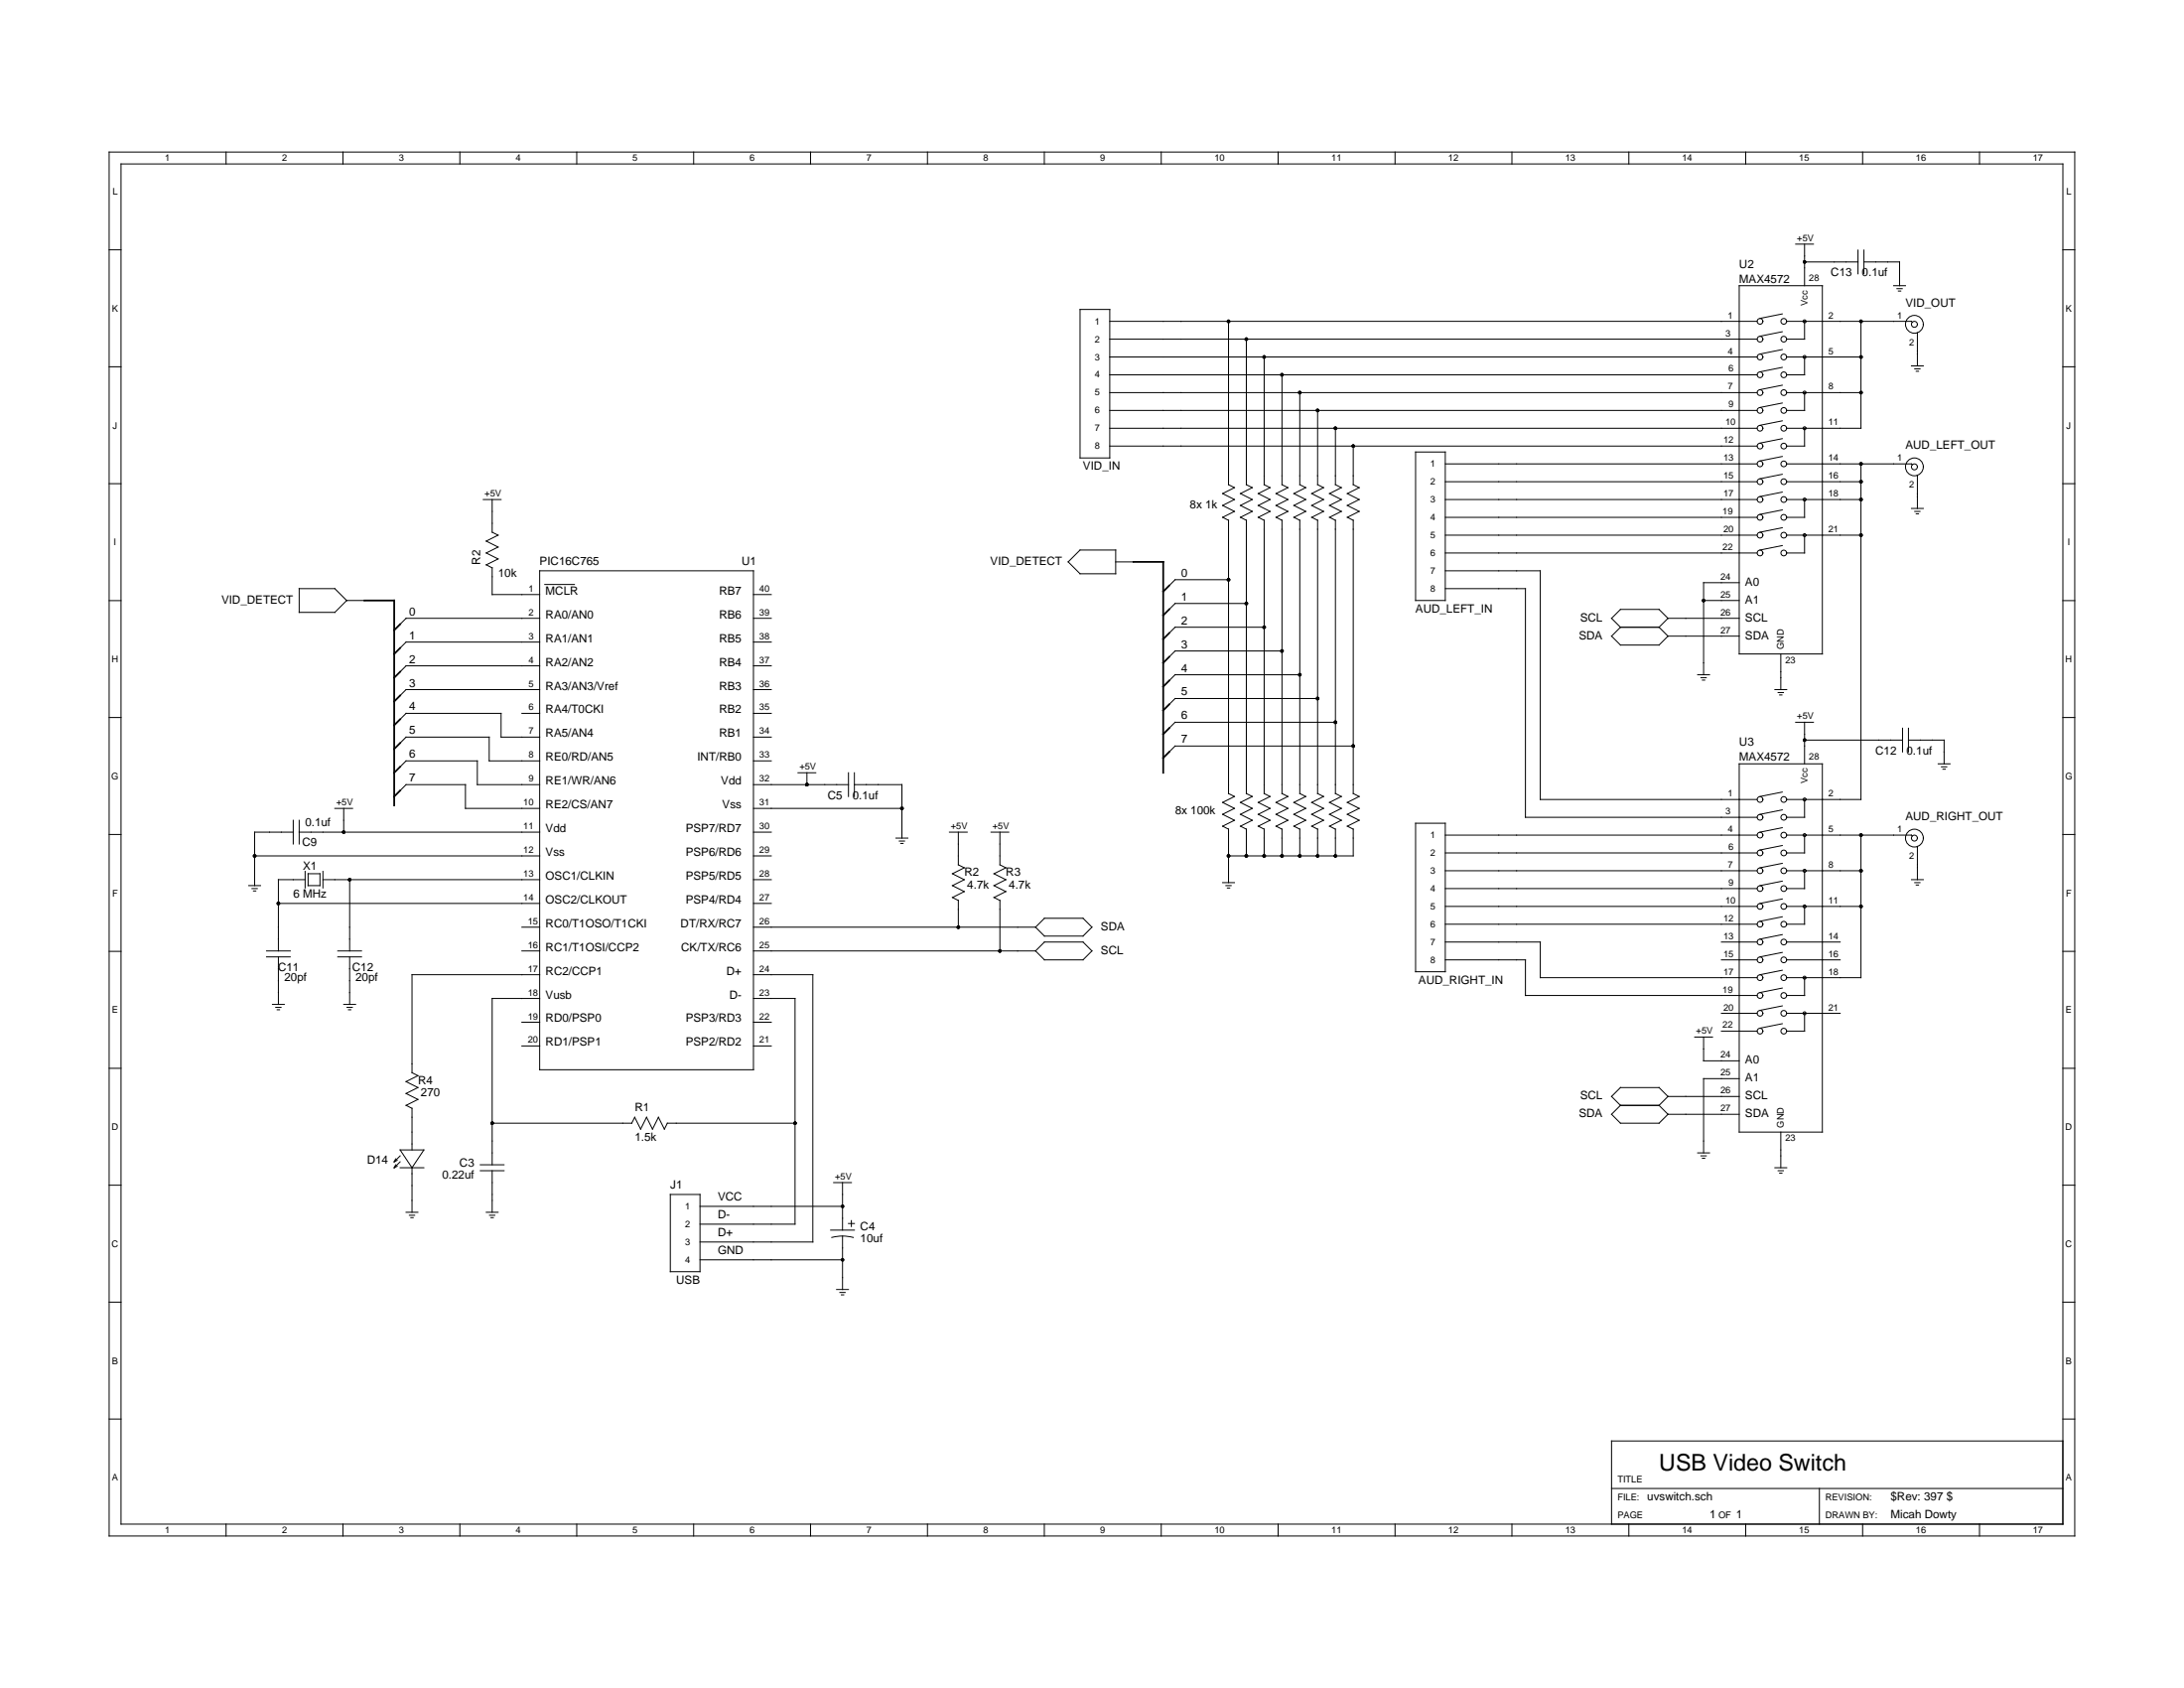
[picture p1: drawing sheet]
<svg xmlns="http://www.w3.org/2000/svg" width="279mm" height="216mm" viewBox="0 0 279 216" stroke-linecap="round" stroke-linejoin="round" font-family="sans-serif">
<g fill="none" stroke="#000" stroke-width=".13">
<path d="M14 19.4h251.4v177.1h-251.4zM28.9 19.4v1.6M43.9 19.4v1.6M58.8 19.4v1.6M73.8 19.4v1.6M88.7 19.4v1.6M103.7 19.4v1.6M118.6 19.4v1.6M133.6 19.4v1.6M148.6 19.4v1.6M163.5 19.4v1.6M178.5 19.4v1.6"/>
<path d="M193.4 19.4v1.6M208.4 19.4v1.6M223.3 19.4v1.6M238.3 19.4v1.6M253.2 19.4v1.6M14 32h1.5M15.5 21h248.4v173.9h-248.4zM138.2 39.6h3.8v19h-3.8zM222.5 36.5h10.6v47.1h-10.6zM229.7 31.2h2.3M230.9 31.2v5.3M230.9 33.5h6.8"/>
<path d="M237.7 32v3M238.5 33.5h4.5v3M238.5 32v3M242.3 36.5h1.5M242.7 36.9h.7M242.9 37.2h.3M263.9 32h1.5M14 46.9h1.5M142 41.1h82.8M142 43.4h82.8M142 47.9h82.8M142 45.7h82.8"/>
<path d="M142 52.5h82.8M142 50.2h82.8M142 57.1h82.8M142 54.8h82.8M157.2 41.1v20.9l.7 .4-1.5 .7 1.5 .8-1.5 .8 1.5 .7-1.5 .8 .8 .3v35l.7 .4-1.5 .7 1.5 .8-1.5 .8 1.5 .7-1.5 .8 .8 .4v6.8M159.4 43.4v18.6l.8 .4-1.5 .7 1.5 .8-1.5 .8 1.5 .7-1.5 .8 .7 .3v35l.8 .4-1.5 .7 1.5 .8-1.5 .8 1.5 .7-1.5 .8 .7 .4v3.4M161.7 45.7v16.3l.8 .4-1.5 .7 1.5 .8-1.5 .8 1.5 .7-1.5 .8 .7 .3v35l.8 .4-1.5 .7 1.5 .8-1.5 .8 1.5 .7-1.5 .8 .7 .4v3.4M164 47.9v14.1l.8 .4-1.6 .7 1.6 .8-1.6 .8 1.6 .7-1.6 .8 .8 .3v35l.8 .4-1.6 .7 1.6 .8-1.6 .8 1.6 .7-1.6 .8 .8 .4v3.4M166.3 50.2v11.8l.7 .4-1.5 .7 1.5 .8-1.5 .8 1.5 .7-1.5 .8 .8 .3v35l.7 .4-1.5 .7 1.5 .8-1.5 .8 1.5 .7-1.5 .8 .8 .4v3.4M168.6 52.5v9.5l.7 .4-1.5 .7 1.5 .8-1.5 .8 1.5 .7-1.5 .8 .8 .3v35l.7 .4-1.5 .7 1.5 .8-1.5 .8 1.5 .7-1.5 .8 .8 .4v3.4M170.8 54.8v7.2l.8 .4-1.5 .7 1.5 .8-1.5 .8 1.5 .7-1.5 .8 .7 .3v35l.8 .4-1.5 .7 1.5 .8-1.5 .8 1.5 .7-1.5 .8 .7 .4v3.4M173.1 57.1v4.9l.8 .4-1.5 .7 1.5 .8-1.5 .8 1.5 .7-1.5 .8 .7 .3v35l.8 .4-1.5 .7 1.5 .8-1.5 .8 1.5 .7-1.5 .8 .7 .3v3.5h-15.9"/>
<path d="M181.1 57.8h3.8v19h-3.8zM184.9 59.3h39.9M228 40.2l-2.8 .5M228 42.4l-2.8 .6M228 44.7l-2.8 .6M228 47l-2.8 .6M228 49.3l-2.8 .5M228 51.5l-2.8 .6M228 53.8l-2.8 .6M228 56.1l-2.8 .6M228 58.4l-2.8 .6M228.6 41.1h15.9l.1 .1"/>
<path d="M228.6 45.7h9.5M228.6 50.2h9.5M228.6 59.3h15.9l.1 .1M230.9 41.1v2.3h-2.3M230.9 45.7v2.2h-2.3M230.9 50.2v2.3h-2.3M230.9 54.8v2.3h-2.3M238.1 41.1v13.7h-9.5M238.1 59.3v43h-9.5M244.5 46.8h1.6M244.9 47.2h.7M245.1 47.5h.3"/>
<path d="M245.3 42.6v4.2M263.9 46.9h1.5M14 76.8h1.5M14 61.9h1.5M38.3 75.3h4.5l1.6 1.5-1.6 1.5h-4.5zM44.4 76.8h2.2M61.8 63.9h2.3M62.2 72.2l.8 .4M63 63.9v4.2l.7 .4-1.5 .7 1.5 .8-1.5 .7 1.5 .8-1.5 .7M63 72.6v3.4h6M69 73h27.4v63.8h-27.4zM69 79.1h-17.1l-.7 .7"/>
<path d="M69.7 74.8h3.8M96.4 76h2.3M96.4 79.1h2.3M136.7 71.9l1.5-1.6h4.5v3.1h-4.5zM142.7 71.9h2.3M157.2 74.1h-6.9l-.7 .8M159.4 77.2h-9.1l-.7 .7M184.9 63.9h39.9M184.9 73h12.2v29.3h27.7M184.9 68.5h39.9M184.9 66.2h39.9M184.9 70.7h39.9"/>
<path d="M184.9 61.6h39.9M184.9 75.3h10.3v29.2h29.6M213.4 79.1h9.1M213.4 79.1l-1.2 1.1M213.4 79.1l-1.2-1.2h-4.9l-1.1 1.2 1.1 1.1M217.9 76.8h4.6M222.5 74.5h-4.6v11.8M228 62.9l-2.8 .6M228 65.2l-2.8 .6M228 67.5l-2.8 .6M228 69.8l-2.8 .5M228 60.7l-2.8 .5"/>
<path d="M228.6 63.9h9.5M228.6 68.5h9.5M228.6 61.6h9.5M230.9 63.9v2.3h-2.3M230.9 68.5v2.2h-2.3M244.5 65h1.6M244.9 65.4h.7M245.1 65.7h.3M245.3 60.8v4.2M263.9 76.8h1.5M263.9 61.9h1.5M14 91.8h1.5"/>
<path d="M51.2 98.1l.7-.8h9.2v3.1h7.9M51.2 92l.7-.8h12.2v3.1h4.9M51.2 95l.7-.7h10.7v3h6.4M66.8 91.2h2.2M69 82.1h-17.1l-.7 .8M69 85.2h-17.1l-.7 .7M69 88.2h-17.1l-.7 .8M96.4 82.1h2.3M96.4 85.2h2.3M96.4 88.2h2.3M96.4 91.2h2.3M96.4 94.3h2.3"/>
<path d="M96.4 97.3h2.3M102.1 98.8h2.3M103.2 98.8v1.6M108.5 98.8v3.1M109.3 98.8v3.1M161.7 80.2h-11.4l-.7 .8M164 83.3h-13.7l-.7 .7M166.3 86.3h-16l-.7 .8M168.6 89.3h-18.3l-.7 .8M170.8 92.4h-20.5l-.7 .7M173.1 95.4h-22.8l-.7 .8M207.3 80.2h4.9"/>
<path d="M207.3 80.2l-1.1 1.2 1.1 1.1h4.9l1.2-1.1M212.2 80.2l1.2 1.2M213.4 81.4h9.1M217.2 86.3h1.5M217.6 86.7h.7M217.8 87h.3M222.5 97.7h10.6v47.1h-10.6zM227.1 88.2h1.5M227.5 88.6h.7M227.7 88.9h.3M227.8 83.6v4.6M229.7 92.4h2.3"/>
<path d="M230.9 92.4v5.3M230.9 94.7h12.5M243.4 93.1v3.1M244.2 94.7h4.5v3M244.2 93.1v3.1M248 97.7h1.5M248.4 98.1h.7M248.6 98.4h.3M263.9 91.8h1.5M14 106.7h1.5M31.8 113.3h1.5M32.2 113.7h.7"/>
<path d="M32.4 114h.3M32.6 109.5h36.4M35.6 115.6h33.4M37.5 106.4h-4.9v6.9M37.5 104.9v3.1M38.3 106.4h30.7M38.3 104.9v3.1M39 112.5h-3.4v9.1M39 111.4v2.2M39.4 111.8h1.5v1.5h-1.5zM41.3 112.5h27.7M41.3 111.4v2.2"/>
<path d="M42.8 103.4h2.3M44 103.4v3M44.7 112.5v9.1M51.2 101.1l.7-.7h7.6v3h9.5M66.8 118.6h2.2M96.4 100.4h12.1M96.4 103.4h19M96.4 106.4h2.3M96.4 109.5h2.3M96.4 112.5h2.3M96.4 115.6h2.3M96.4 118.6h36.1"/>
<path d="M109.3 100.4h6.1v6.8M114.6 107.2h1.5M115 107.6h.7M115.2 107.9h.3M121.5 106.4h2.2M122.6 106.4v4.2l.8 .4-1.6 .8 1.6 .7-1.6 .8 1.6 .7-1.6 .8 .8 .4v3.4M126.8 106.4h2.3M127.9 106.4v4.2l.8 .4-1.5 .8 1.5 .7-1.5 .8 1.5 .7-1.5 .8 .7 .4v6.4M133.6 117.5h5l1.1 1.1-1.1 1.1h-5l-1.1-1.1zM156.4 112.9h1.5M156.8 113.3h.7M157 113.6h.3"/>
<path d="M181.1 105.3h3.8v19h-3.8zM184.9 113.7h39.9M184.9 109.1h39.9M184.9 106.8h39.9M184.9 111.4h39.9M184.9 118.2h39.9M184.9 115.9h39.9M228 101.3l-2.8 .6M228 103.6l-2.8 .6M228 105.9l-2.8 .5M228 108.1l-2.8 .6M228 110.4l-2.8 .6"/>
<path d="M228 112.7l-2.8 .6M228 115l-2.8 .6M228 117.3l-2.8 .5M228 119.5l-2.8 .6M228.6 106.8h15.9l.1 .1M228.6 111.4h9.5M228.6 115.9h9.5M230.9 111.4v2.3h-2.3M230.9 102.3v2.2h-2.3M230.9 106.8v2.3h-2.3M230.9 115.9v2.3h-2.3M238.1 106.8v18.2h-9.5"/>
<path d="M244.5 112.5h1.6M244.9 112.9h.7M245.1 113.2h.3M245.3 108.3v4.2M263.9 106.7h1.5M14 136.6h1.5M14 121.7h1.5M34.1 121.6h3M34.1 122.4h3M34.9 128.5h1.5M35.3 128.8h.7M35.5 129.2h.3"/>
<path d="M35.6 122.4v6.1M43.2 121.6h3.1M43.2 122.4h3.1M44 128.5h1.5M44.4 128.8h.7M44.6 129.2h.3M44.7 122.4v6.1M66.8 121.6h2.2M66.8 130.7h2.2M66.8 133.8h2.2M69 124.7h-16.3v12.5l.8 .4-1.6 .7 1.6 .8-1.6 .8 1.6 .7-1.6 .8 .8 .4M69 127.7h-6v21.3"/>
<path d="M96.4 124.7h7.6v34.2h-14.4M96.4 127.7h5.3v28.9h-12.1M96.4 121.6h36.1M96.4 130.7h2.3M96.4 133.8h2.3M132.5 121.6l1.1-1.1h5l1.1 1.1-1.1 1.2h-5zM184.9 120.5h12.2v4.5h27.7M184.9 122.8h10.3v4.5h29.6M216.8 132.6h2.3M217.9 132.6v3.1h4.6M220.2 129.6h4.6M220.2 120.5h4.6"/>
<path d="M220.2 131.9h4.6M220.2 122.8h4.6M222.5 138h-4.6v9.5M228 124.1l-2.8 .6M228 126.4l-2.8 .5M228 128.7l-2.8 .5M228 130.9l-2.8 .6M228 121.8l-2.8 .6M228.6 129.6h6.8M228.6 120.5h6.8M228.6 122.8h6.8M230.9 125v2.3h-2.3"/>
<path d="M230.9 129.6v2.3h-2.3M263.9 136.6h1.5M263.9 121.7h1.5M14 151.6h1.5M50.6 149l-.2 .4M50.6 148.2l-.2 .4M50.8 149.2l-.4 .2M50.8 148.4l-.4 .2M51.2 149.4h3M51.2 147.1h3l-1.5 2.3zM51.2 147.8l-.8 .8M51.2 148.6l-.8 .8"/>
<path d="M51.9 155.1h1.6M52.4 155.4h.6M52.6 155.7h.3M52.7 141.7v5.4M52.7 149.4v5.7M61.4 149.7h3.1M61.4 149h3.1M62.2 155.1h1.5M62.6 155.4h.7M62.8 155.7h.3M63 149.7v5.4M63 143.7h17.8"/>
<path d="M81.2 142.9l.8 1.5 .7-1.5 .8 1.5 .7-1.5 .8 1.5 .4-.7h16.3M81.2 142.9l-.4 .8M85.8 152.8h3.8v9.9h-3.8zM89.6 154.3h18.2M106.3 157.3h3M106.4 158.3a5.3 5.3 0 0 1 2.8 0M106.6 151.3h2.3M107.8 151.3v6M107.8 158.1v6.8M108.5 156.5h.8M108.9 156.1v.8M207.3 141.4l-1.1 1.1 1.1 1.2h4.9l1.2-1.2"/>
<path d="M207.3 141.4h4.9M212.2 141.4l1.2 1.1M213.4 140.2h9.1M213.4 142.5h9.1M213.4 140.2l-1.2 1.2M213.4 140.2l-1.2-1.1h-4.9l-1.1 1.1 1.1 1.2M217.2 147.5h1.5M217.6 147.8h.7M217.8 148.1h.3M227.1 149.4h1.5M227.5 149.7h.7M227.7 150h.3"/>
<path d="M227.8 144.8v4.6M263.9 151.6h1.5M14 166.5h1.5M89.6 161.1h18.2M107 164.9h1.5M107.4 165.3h.7M107.6 165.6h.3M263.9 166.5h1.5M14 181.5h1.5M28.9 194.9v1.6M43.9 194.9v1.6M58.8 194.9v1.6"/>
<path d="M73.8 194.9v1.6M88.7 194.9v1.6M103.7 194.9v1.6M118.6 194.9v1.6M133.6 194.9v1.6M148.6 194.9v1.6M163.5 194.9v1.6M178.5 194.9v1.6M193.4 194.9v1.6M206.2 190.4h57.7M208.4 194.9v1.6M223.3 194.9v1.6"/>
<path d="M232.8 190.4v4.5M238.3 194.9v1.6M253.2 194.9v1.6M263.9 184.3h-57.7v10.6M263.9 181.5h1.5"/>
<circle cx="225.2" cy="43.4" r=".36"/>
<circle cx="225.2" cy="54.8" r=".36"/>
<circle cx="225.2" cy="59.3" r=".36"/>
<circle cx="225.2" cy="52.5" r=".36"/>
<circle cx="225.2" cy="57.1" r=".36"/>
<circle cx="225.2" cy="50.2" r=".36"/>
<circle cx="225.2" cy="47.9" r=".36"/>
<circle cx="225.2" cy="41.1" r=".36"/>
<circle cx="225.2" cy="45.7" r=".36"/>
<circle cx="228.2" cy="54.8" r=".36"/>
<circle cx="228.2" cy="43.4" r=".36"/>
<circle cx="228.2" cy="59.3" r=".36"/>
<circle cx="228.2" cy="52.5" r=".36"/>
<circle cx="228.2" cy="57.1" r=".36"/>
<circle cx="228.2" cy="47.9" r=".36"/>
<circle cx="228.2" cy="50.2" r=".36"/>
<circle cx="228.2" cy="41.1" r=".36"/>
<circle cx="228.2" cy="45.7" r=".36"/>
<circle cx="230.9" cy="41.1" r=".19"/>
<circle cx="230.9" cy="50.2" r=".19"/>
<circle cx="230.9" cy="45.7" r=".19"/>
<circle cx="230.9" cy="54.8" r=".19"/>
<circle cx="244.9" cy="59.7" r="1.14"/>
<circle cx="244.9" cy="41.5" r="1.14"/>
<circle cx="244.9" cy="41.5" r=".38"/>
<circle cx="244.9" cy="59.7" r=".38"/>
<circle cx="225.2" cy="70.7" r=".36"/>
<circle cx="225.2" cy="63.9" r=".36"/>
<circle cx="225.2" cy="68.5" r=".36"/>
<circle cx="225.2" cy="66.2" r=".36"/>
<circle cx="225.2" cy="61.6" r=".36"/>
<circle cx="228.2" cy="70.7" r=".36"/>
<circle cx="228.2" cy="63.9" r=".36"/>
<circle cx="228.2" cy="68.5" r=".36"/>
<circle cx="228.2" cy="66.2" r=".36"/>
<circle cx="228.2" cy="61.6" r=".36"/>
<circle cx="230.9" cy="68.5" r=".19"/>
<circle cx="230.9" cy="63.9" r=".19"/>
<circle cx="225.2" cy="115.9" r=".36"/>
<circle cx="225.2" cy="104.5" r=".36"/>
<circle cx="225.2" cy="111.4" r=".36"/>
<circle cx="225.2" cy="102.3" r=".36"/>
<circle cx="225.2" cy="106.8" r=".36"/>
<circle cx="225.2" cy="109.1" r=".36"/>
<circle cx="225.2" cy="118.2" r=".36"/>
<circle cx="225.2" cy="113.7" r=".36"/>
<circle cx="228.2" cy="115.9" r=".36"/>
<circle cx="228.2" cy="104.5" r=".36"/>
<circle cx="228.2" cy="111.4" r=".36"/>
<circle cx="228.2" cy="102.3" r=".36"/>
<circle cx="228.2" cy="106.8" r=".36"/>
<circle cx="228.2" cy="109.1" r=".36"/>
<circle cx="228.2" cy="118.2" r=".36"/>
<circle cx="228.2" cy="113.7" r=".36"/>
<circle cx="230.9" cy="106.8" r=".19"/>
<circle cx="230.9" cy="102.3" r=".19"/>
<circle cx="230.9" cy="111.4" r=".19"/>
<circle cx="230.9" cy="115.9" r=".19"/>
<circle cx="244.9" cy="107.2" r="1.14"/>
<circle cx="244.9" cy="107.2" r=".38"/>
<circle cx="225.2" cy="131.9" r=".36"/>
<circle cx="225.2" cy="120.5" r=".36"/>
<circle cx="225.2" cy="127.3" r=".36"/>
<circle cx="225.2" cy="122.8" r=".36"/>
<circle cx="225.2" cy="125" r=".36"/>
<circle cx="225.2" cy="129.6" r=".36"/>
<circle cx="228.2" cy="131.9" r=".36"/>
<circle cx="228.2" cy="120.5" r=".36"/>
<circle cx="228.2" cy="127.3" r=".36"/>
<circle cx="228.2" cy="122.8" r=".36"/>
<circle cx="228.2" cy="125" r=".36"/>
<circle cx="228.2" cy="129.6" r=".36"/>
<circle cx="230.9" cy="129.6" r=".19"/>
<circle cx="230.9" cy="125" r=".19"/>
</g>
<g fill="#000">
<circle cx="230.9" cy="33.5" r=".23"/>
<circle cx="157.2" cy="41.1" r=".23"/>
<circle cx="159.4" cy="43.4" r=".23"/>
<circle cx="161.7" cy="45.7" r=".23"/>
<circle cx="164" cy="47.9" r=".23"/>
<circle cx="166.3" cy="50.2" r=".23"/>
<circle cx="168.6" cy="52.5" r=".23"/>
<circle cx="170.8" cy="54.8" r=".23"/>
<circle cx="173.1" cy="57.1" r=".23"/>
<circle cx="238.1" cy="45.7" r=".23"/>
<circle cx="238.1" cy="59.3" r=".23"/>
<circle cx="238.1" cy="50.2" r=".23"/>
<circle cx="238.1" cy="41.1" r=".23"/>
<circle cx="157.2" cy="74.1" r=".23"/>
<circle cx="159.4" cy="77.2" r=".23"/>
<circle cx="217.9" cy="76.8" r=".23"/>
<circle cx="238.1" cy="68.5" r=".23"/>
<circle cx="238.1" cy="63.9" r=".23"/>
<circle cx="238.1" cy="61.6" r=".23"/>
<circle cx="161.7" cy="80.2" r=".23"/>
<circle cx="164" cy="83.3" r=".23"/>
<circle cx="166.3" cy="86.3" r=".23"/>
<circle cx="168.6" cy="89.3" r=".23"/>
<circle cx="170.8" cy="92.4" r=".23"/>
<circle cx="173.1" cy="95.4" r=".23"/>
<circle cx="230.9" cy="94.7" r=".23"/>
<circle cx="32.6" cy="109.5" r=".23"/>
<circle cx="35.6" cy="115.6" r=".23"/>
<circle cx="44" cy="106.4" r=".23"/>
<circle cx="44.7" cy="112.5" r=".23"/>
<circle cx="103.2" cy="100.4" r=".23"/>
<circle cx="115.4" cy="103.4" r=".23"/>
<circle cx="122.6" cy="118.6" r=".23"/>
<circle cx="157.2" cy="109.5" r=".23"/>
<circle cx="159.4" cy="109.5" r=".23"/>
<circle cx="161.7" cy="109.5" r=".23"/>
<circle cx="164" cy="109.5" r=".23"/>
<circle cx="166.3" cy="109.5" r=".23"/>
<circle cx="168.6" cy="109.5" r=".23"/>
<circle cx="170.8" cy="109.5" r=".23"/>
<circle cx="238.1" cy="115.9" r=".23"/>
<circle cx="238.1" cy="111.4" r=".23"/>
<circle cx="238.1" cy="106.8" r=".23"/>
<circle cx="127.9" cy="121.6" r=".23"/>
<circle cx="63" cy="143.7" r=".23"/>
<circle cx="101.7" cy="143.7" r=".23"/>
<circle cx="107.8" cy="154.3" r=".23"/>
<circle cx="107.8" cy="161.1" r=".23"/>
</g>
<g fill="none" stroke="#000" stroke-width=".23">
<path d="M46.6 76.8h3.8v26.2M51.2 79.8l-.8 .8M145 71.9h3.8v26.9M149.6 74.9l-.8 .8M149.6 77.9l-.8 .8M51.2 82.9l-.8 .7M51.2 85.9l-.8 .8M51.2 89l-.8 .7M51.2 92l-.8 .8M51.2 95l-.8 .8M51.2 98.1l-.8 .7M149.6 81l-.8 .7"/>
<path d="M149.6 84l-.8 .8M149.6 87.1l-.8 .7M149.6 90.1l-.8 .8M149.6 93.1l-.8 .8M149.6 96.2l-.8 .7M51.2 101.1l-.8 .8"/>
</g>
<text font-size="3" x="212.2" y="188.1">USB Video Switch</text>
<g font-size="1.5">
<text x="222.5" y="34.3">U2</text>
<text x="234.2" y="35.3">C13</text>
<text x="238.2" y="35.3">0.1uf</text>
<text x="222.5" y="36.2">MAX4572</text>
<text x="243.8" y="39.2">VID_OUT</text>
<text x="243.8" y="57.4">AUD_LEFT_OUT</text>
<text x="138.6" y="60.1">VID_IN</text>
<text x="152.2" y="65">8x 1k</text>
<text x="28.3" y="77.2">VID_DETECT</text>
<text x="61.4" y="72.2" transform="rotate(-90 61.4 72.2)">R2</text>
<text x="63.7" y="73.8">10k</text>
<text x="69" y="72.2">PIC16C765</text>
<text x="69.8" y="76">MCLR</text>
<text x="92" y="76">RB7</text>
<text x="94.9" y="72.2">U1</text>
<text x="126.7" y="72.2">VID_DETECT</text>
<text x="151.1" y="73.8">0</text>
<text x="151.1" y="76.8">1</text>
<text x="223.3" y="74.9">A0</text>
<text x="223.3" y="77.2">A1</text>
<text x="52.3" y="78.7">0</text>
<text x="52.3" y="81.7">1</text>
<text x="69.8" y="79.1">RA0/AN0</text>
<text x="69.8" y="82.1">RA1/AN1</text>
<text x="92" y="82.1">RB5</text>
<text x="92" y="79.1">RB6</text>
<text x="151.1" y="79.8">2</text>
<text x="151.1" y="82.9">3</text>
<text x="181.1" y="78.3">AUD_LEFT_IN</text>
<text x="202" y="81.7">SDA</text>
<text x="202.2" y="79.5">SCL</text>
<text x="223.3" y="79.5">SCL</text>
<text x="223.3" y="81.7">SDA</text>
<text x="52.3" y="84.8">2</text>
<text x="52.3" y="87.8">3</text>
<text x="69.8" y="85.2">RA2/AN2</text>
<text x="69.8" y="88.2">RA3/AN3/Vref</text>
<text x="92" y="88.2">RB3</text>
<text x="92" y="85.2">RB4</text>
<text x="151.1" y="85.9">4</text>
<text x="151.1" y="89">5</text>
<text x="52.3" y="90.9">4</text>
<text x="52.3" y="93.9">5</text>
<text x="69.8" y="91.2">RA4/T0CKI</text>
<text x="69.8" y="94.3">RA5/AN4</text>
<text x="92" y="94.3">RB1</text>
<text x="92" y="91.2">RB2</text>
<text x="151.1" y="92">6</text>
<text x="151.1" y="95">7</text>
<text x="222.5" y="95.4">U3</text>
<text x="52.3" y="96.9">6</text>
<text x="52.3" y="100">7</text>
<text x="69.8" y="97.3">RE0/RD/AN5</text>
<text x="69.8" y="100.4">RE1/WR/AN6</text>
<text x="89.2" y="97.3">INT/RB0</text>
<text x="92.2" y="100.4">Vdd</text>
<text x="222.5" y="97.3">MAX4572</text>
<text x="239.9" y="96.5">C12</text>
<text x="243.9" y="96.5">0.1uf</text>
<text x="39" y="105.7">0.1uf</text>
<text x="69.8" y="103.4">RE2/CS/AN7</text>
<text x="69.8" y="106.4">Vdd</text>
<text x="87.7" y="106.4">PSP7/RD7</text>
<text x="92.4" y="103.4">Vss</text>
<text x="105.9" y="102.2">C5</text>
<text x="109.1" y="102.2">0.1uf</text>
<text x="150.3" y="104.2">8x 100k</text>
<text x="243.8" y="104.9">AUD_RIGHT_OUT</text>
<text x="38.7" y="108.2">C9</text>
<text x="38.7" y="111.3">X1</text>
<text x="69.8" y="109.5">Vss</text>
<text x="69.8" y="112.5">OSC1/CLKIN</text>
<text x="87.7" y="112.5">PSP5/RD5</text>
<text x="87.7" y="109.5">PSP6/RD6</text>
<text x="123.4" y="112">R2</text>
<text x="123.7" y="113.7">4.7k</text>
<text x="128.7" y="112">R3</text>
<text x="129.1" y="113.7">4.7k</text>
<text x="37.5" y="114.8">6 MHz</text>
<text x="69.8" y="115.6">OSC2/CLKOUT</text>
<text x="69.8" y="118.6">RC0/T1OSO/T1CKI</text>
<text x="87.1" y="118.6">DT/RX/RC7</text>
<text x="87.7" y="115.6">PSP4/RD4</text>
<text x="140.8" y="119">SDA</text>
<text x="35.6" y="124.2">C11</text>
<text x="36.4" y="125.4">20pf</text>
<text x="45.1" y="124.2">C12</text>
<text x="45.5" y="125.4">20pf</text>
<text x="69.8" y="121.6">RC1/T1OSI/CCP2</text>
<text x="69.8" y="124.7">RC2/CCP1</text>
<text x="87.2" y="121.6">CK/TX/RC6</text>
<text x="92.9" y="124.7">D+</text>
<text x="140.8" y="122">SCL</text>
<text x="181.5" y="125.8">AUD_RIGHT_IN</text>
<text x="69.8" y="127.7">Vusb</text>
<text x="69.8" y="130.7">RD0/PSP0</text>
<text x="87.7" y="130.7">PSP3/RD3</text>
<text x="93.3" y="127.7">D-</text>
<text x="69.8" y="133.8">RD1/PSP1</text>
<text x="87.7" y="133.8">PSP2/RD2</text>
<text x="223.3" y="136.1">A0</text>
<text x="53.5" y="138.6">R4</text>
<text x="53.8" y="140.2">270</text>
<text x="81.2" y="142.1">R1</text>
<text x="202" y="142.9">SDA</text>
<text x="202.2" y="140.6">SCL</text>
<text x="223.3" y="138.3">A1</text>
<text x="223.3" y="140.6">SCL</text>
<text x="223.3" y="142.9">SDA</text>
<text x="47" y="148.9">D14</text>
<text x="58.8" y="149.3">C3</text>
<text x="81.2" y="145.9">1.5k</text>
<text x="56.6" y="150.8">0.22uf</text>
<text x="85.8" y="152">J1</text>
<text x="91.8" y="153.5">VCC</text>
<text x="91.8" y="155.8">D-</text>
<text x="91.8" y="160.4">GND</text>
<text x="91.8" y="158.1">D+</text>
<text x="110.1" y="157.3">C4</text>
<text x="110.1" y="158.9">10uf</text>
<text x="86.5" y="164.2">USB</text>
<text x="210.7" y="191.9">uvswitch.sch</text>
<text x="241.9" y="191.9">$Rev: 397 $</text>
<text x="218.7" y="194.2">1</text>
<text x="222.1" y="194.2">1</text>
<text x="241.9" y="194.2">Micah Dowty</text>
</g>
<g font-size="1.2">
<text x="21.1" y="20.6">1</text>
<text x="36.1" y="20.6">2</text>
<text x="51" y="20.6">3</text>
<text x="66" y="20.6">4</text>
<text x="80.9" y="20.6">5</text>
<text x="95.9" y="20.6">6</text>
<text x="110.8" y="20.6">7</text>
<text x="125.8" y="20.6">8</text>
<text x="140.7" y="20.6">9</text>
<text x="155.4" y="20.6">10</text>
<text x="170.3" y="20.6">11</text>
<text x="185.3" y="20.6">12</text>
<text x="200.2" y="20.6">13</text>
<text x="215.2" y="20.6">14</text>
<text x="230.1" y="20.6">15</text>
<text x="245.1" y="20.6">16</text>
<text x="260.1" y="20.6">17</text>
<text x="14.4" y="24.9">L</text>
<text x="264.3" y="24.9">L</text>
<text x="229.9" y="30.8">+5V</text>
<text x="231.4" y="36">28</text>
<text x="14.3" y="39.9">K</text>
<text x="140.1" y="41.5">1</text>
<text x="221" y="40.7">1</text>
<text x="231.2" y="39.1" transform="rotate(-90 231.2 39.1)">Vcc</text>
<text x="233.9" y="40.7">2</text>
<text x="242.7" y="40.7">1</text>
<text x="264.3" y="39.9">K</text>
<text x="140.1" y="43.8">2</text>
<text x="140.1" y="46">3</text>
<text x="220.7" y="43">3</text>
<text x="221" y="45.3">4</text>
<text x="221.1" y="47.6">6</text>
<text x="233.9" y="45.3">5</text>
<text x="244.3" y="44.1">2</text>
<text x="140.1" y="48.3">4</text>
<text x="140.1" y="52.9">6</text>
<text x="140.1" y="50.6">5</text>
<text x="221" y="49.8">7</text>
<text x="221.1" y="52.1">9</text>
<text x="233.9" y="49.8">8</text>
<text x="14.4" y="54.8">J</text>
<text x="140.1" y="57.4">8</text>
<text x="140.1" y="55.2">7</text>
<text x="183" y="59.7">1</text>
<text x="220.5" y="56.7">12</text>
<text x="220.5" y="59">13</text>
<text x="220.7" y="54.4">10</text>
<text x="233.9" y="54.4">11</text>
<text x="233.9" y="59">14</text>
<text x="242.7" y="59">1</text>
<text x="264.4" y="54.8">J</text>
<text x="62" y="63.5">+5V</text>
<text x="183" y="62">2</text>
<text x="183" y="64.3">3</text>
<text x="220.4" y="65.8">19</text>
<text x="220.5" y="63.5">17</text>
<text x="220.5" y="61.2">15</text>
<text x="233.9" y="63.5">18</text>
<text x="233.9" y="61.2">16</text>
<text x="244.3" y="62.4">2</text>
<text x="14.6" y="69.8">I</text>
<text x="183" y="66.6">4</text>
<text x="183" y="71.1">6</text>
<text x="183" y="68.8">5</text>
<text x="220.4" y="70.3">22</text>
<text x="220.5" y="68.1">20</text>
<text x="233.9" y="68.1">21</text>
<text x="264.5" y="69.8">I</text>
<text x="67.6" y="75.7">1</text>
<text x="97.2" y="75.7">40</text>
<text x="183" y="75.7">8</text>
<text x="183" y="73.4">7</text>
<text x="220.1" y="74.1">24</text>
<text x="220.1" y="76.4">25</text>
<text x="67.6" y="78.7">2</text>
<text x="67.6" y="81.7">3</text>
<text x="97.2" y="81.7">38</text>
<text x="97.2" y="78.7">39</text>
<text x="220.1" y="78.7">26</text>
<text x="220.1" y="81">27</text>
<text x="228.2" y="83.1" transform="rotate(-90 228.2 83.1)">GND</text>
<text x="14.3" y="84.7">H</text>
<text x="67.6" y="84.8">4</text>
<text x="67.6" y="87.8">5</text>
<text x="97.2" y="87.8">36</text>
<text x="97.2" y="84.8">37</text>
<text x="228.4" y="84.8">23</text>
<text x="264.2" y="84.7">H</text>
<text x="67.6" y="90.9">6</text>
<text x="67.6" y="93.9">7</text>
<text x="97.2" y="93.9">34</text>
<text x="97.2" y="90.9">35</text>
<text x="229.9" y="92">+5V</text>
<text x="14.3" y="99.7">G</text>
<text x="67.6" y="96.9">8</text>
<text x="67.6" y="100">9</text>
<text x="97.2" y="100">32</text>
<text x="97.2" y="96.9">33</text>
<text x="102.3" y="98.5">+5V</text>
<text x="221" y="101.9">1</text>
<text x="231.2" y="100.2" transform="rotate(-90 231.2 100.2)">Vcc</text>
<text x="231.4" y="97.1">28</text>
<text x="233.9" y="101.9">2</text>
<text x="264.2" y="99.7">G</text>
<text x="43" y="103">+5V</text>
<text x="67" y="103">10</text>
<text x="67" y="106.1">11</text>
<text x="97.2" y="106.1">30</text>
<text x="97.2" y="103">31</text>
<text x="121.7" y="106.1">+5V</text>
<text x="127" y="106.1">+5V</text>
<text x="183" y="107.2">1</text>
<text x="220.7" y="104.2">3</text>
<text x="221" y="106.4">4</text>
<text x="233.9" y="106.4">5</text>
<text x="242.7" y="106.4">1</text>
<text x="67" y="109.1">12</text>
<text x="67" y="112.1">13</text>
<text x="97.2" y="112.1">28</text>
<text x="97.2" y="109.1">29</text>
<text x="183" y="109.5">2</text>
<text x="183" y="111.8">3</text>
<text x="221" y="111">7</text>
<text x="221.1" y="108.7">6</text>
<text x="221.1" y="113.3">9</text>
<text x="233.9" y="111">8</text>
<text x="244.3" y="109.9">2</text>
<text x="14.4" y="114.6">F</text>
<text x="67" y="115.2">14</text>
<text x="67.5" y="118.2">15</text>
<text x="97.2" y="118.2">26</text>
<text x="97.2" y="115.2">27</text>
<text x="183" y="114">4</text>
<text x="183" y="118.6">6</text>
<text x="183" y="116.3">5</text>
<text x="220.5" y="117.8">12</text>
<text x="220.7" y="115.6">10</text>
<text x="233.9" y="115.6">11</text>
<text x="264.3" y="114.6">F</text>
<text x="67.5" y="121.2">16</text>
<text x="67.5" y="124.3">17</text>
<text x="97.2" y="124.3">24</text>
<text x="97.2" y="121.2">25</text>
<text x="183" y="123.1">8</text>
<text x="183" y="120.9">7</text>
<text x="220.5" y="124.7">17</text>
<text x="220.5" y="120.1">13</text>
<text x="220.5" y="122.4">15</text>
<text x="233.9" y="124.7">18</text>
<text x="233.9" y="120.1">14</text>
<text x="233.9" y="122.4">16</text>
<text x="14.3" y="129.6">E</text>
<text x="67.5" y="127.3">18</text>
<text x="67.5" y="130.4">19</text>
<text x="97.2" y="130.4">22</text>
<text x="97.2" y="127.3">23</text>
<text x="220.4" y="126.9">19</text>
<text x="220.4" y="131.5">22</text>
<text x="220.5" y="129.2">20</text>
<text x="233.9" y="129.2">21</text>
<text x="264.3" y="129.6">E</text>
<text x="67.5" y="133.4">20</text>
<text x="97.2" y="133.4">21</text>
<text x="217" y="132.3">+5V</text>
<text x="220.1" y="135.3">24</text>
<text x="220.1" y="137.6">25</text>
<text x="220.1" y="139.9">26</text>
<text x="220.1" y="142.1">27</text>
<text x="14.3" y="144.5">D</text>
<text x="228.2" y="144.2" transform="rotate(-90 228.2 144.2)">GND</text>
<text x="228.4" y="145.9">23</text>
<text x="264.2" y="144.5">D</text>
<text x="87.7" y="154.7">1</text>
<text x="106.8" y="150.9">+5V</text>
<text x="14.3" y="159.5">C</text>
<text x="87.7" y="159.2">3</text>
<text x="87.7" y="157">2</text>
<text x="87.7" y="161.5">4</text>
<text x="264.2" y="159.5">C</text>
<text x="14.3" y="174.4">B</text>
<text x="264.3" y="174.4">B</text>
<text x="14.3" y="189.4">A</text>
<text x="206.9" y="191.9">FILE:</text>
<text x="206.9" y="189.6">TITLE</text>
<text x="233.5" y="191.9">REVISION:</text>
<text x="264.3" y="189.4">A</text>
<text x="21.1" y="196.1">1</text>
<text x="36.1" y="196.1">2</text>
<text x="51" y="196.1">3</text>
<text x="66" y="196.1">4</text>
<text x="80.9" y="196.1">5</text>
<text x="95.9" y="196.1">6</text>
<text x="110.8" y="196.1">7</text>
<text x="125.8" y="196.1">8</text>
<text x="140.7" y="196.1">9</text>
<text x="155.4" y="196.1">10</text>
<text x="170.3" y="196.1">11</text>
<text x="185.3" y="196.1">12</text>
<text x="200.2" y="196.1">13</text>
<text x="206.9" y="194.2">PAGE</text>
<text x="215.2" y="196.1">14</text>
<text x="219.8" y="194.2">OF</text>
<text x="230.1" y="196.1">15</text>
<text x="233.5" y="194.2">DRAWN BY:</text>
<text x="245.1" y="196.1">16</text>
<text x="260.1" y="196.1">17</text>
</g>
</svg>
